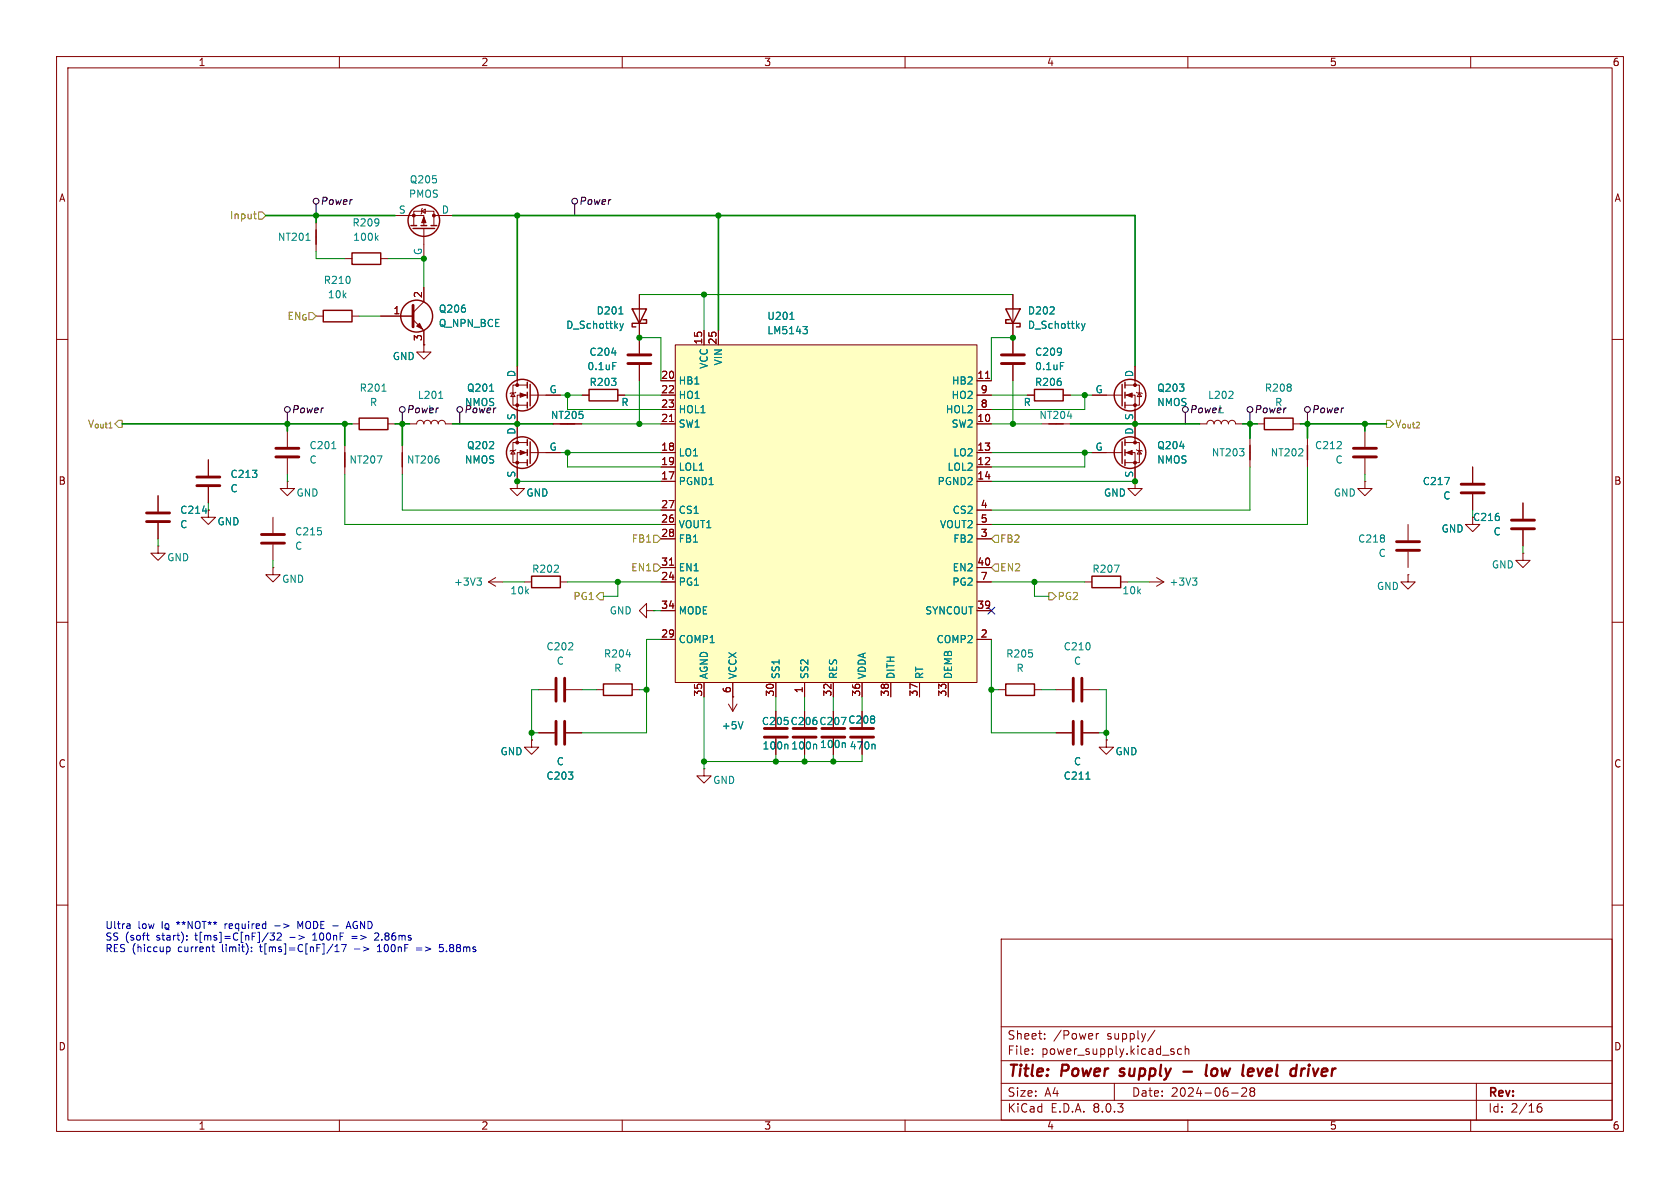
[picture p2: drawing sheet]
<svg xmlns="http://www.w3.org/2000/svg" width="297mm" height="210mm" viewBox="0 0 297 210" stroke-linecap="round" stroke-linejoin="round" font-family="sans-serif">
<g fill="none" stroke="#840000" stroke-width=".18">
<path d="M10 10h277v190h-277zM12 12h273v186h-273zM60 10v2M110 10v2M160 10v2M210 10v2M260 10v2M69.8 38.1h5.1v1.8M73.2 39.9v-2.6h3.5v2.6M74.5 37.3l.7-.3v.7zM74.7 36.8l-.2 .2v.7l-.1 .1M76.7 38.1h3.3"/>
<path d="M10 60h2M67.3 55.9h5.7M73 56.5l1.9 1.9v2.6M74.9 40.4v5.3M74.9 50.8v2.5l-1.9 1.9M113 59.7v2.8M179.1 59.7v2.8M285 60h2M113 64.5v2.8M179.1 64.5v2.8M181.6 69.9h1.3M184.1 74.9h5.1"/>
<path d="M188 69.9h1.2M193 69.9h5.4M198.9 78.2h2.5v3.6h-2.5M198.9 69.9h1.8v8.3M198.9 68.1h2.5v3.5h-2.5M200.7 64.8v3.3M200.9 79.5l.1 .1h.8l.1 .2M200.9 69.3l.1 .2h.8l.1 .1M201.4 79.6l.4 .7h-.8zM201.4 69.5l.4 .6h-.8zM212.1 74.9h1.3a.64 .64 0 0 1 .6-.6 .64 .64 0 0 1 .6 .6 .64 .64 0 0 1 .7-.6 .64 .64 0 0 1 .6 .6 .64 .64 0 0 1 .6-.6 .64 .64 0 0 1 .7 .6 .64 .64 0 0 1 .6-.6 .64 .64 0 0 1 .6 .6h1.3M221 77.5v5.1"/>
<path d="M222.2 74.9h1.3M228.6 74.9h1.3M231.1 77.5v5.1M193 80h5.4M198.9 80h1.8v5.1M200.7 85.1v1.3h-1.3l1.3 1.2 1.2-1.2h-1.2M200.7 85.1h.1M248.9 92.7v2.8M248.9 97.5v2.8M260.3 91.4v1.3h-1.2l1.2 1.3 1.3-1.3h-1.3M260.3 82.6v2.7M260.3 87.4v2.8"/>
<path d="M269.2 97.8v1.3h-1.2l1.2 1.2 1.3-1.2h-1.3M269.2 97.8h.1M269.2 88.9v2.8M269.2 93.7v2.8M10 110h2M114.3 108v-1.3l-1.3 1.3 1.3 1.2v-1.2h1.3M115.6 108h.1M248.9 101.6v1.3h-1.3l1.3 1.2 1.3-1.2h-1.3M248.9 101.6h.1M285 110h2M94 130.8v1.3h-1.3l1.3 1.3 1.2-1.3h-1.2M94 130.8h.1"/>
<path d="M95.2 121.9h2.8M100.1 121.9h2.8M105.4 121.9h1.3M111.8 121.9h1.2M124.5 135.9v1.3h1.2l-1.2 1.2-1.3-1.2h1.3M124.5 135.9h.1M128.8 124.5l.7 1.2M129.5 123.2h.1M129.5 123.2v2.5M130.3 124.5l-.8 1.2M142.2 125.7v2.8M142.2 130.6v2.8"/>
<path d="M147.3 125.7v2.8M147.3 130.6v2.8M152.4 125.7v2.8M152.4 130.6v2.8M176.5 121.9h1.3M182.9 121.9h1.2M186.7 121.9h2.8M186.7 129.5h2.8M191.5 121.9h2.8M191.5 129.5h2.8M195.6 130.8v1.3h1.2l-1.2 1.3-1.3-1.3h1.3M195.6 130.8h.1"/>
<path d="M10 160h2M285 160h2M177 166h108v32h-108zM60 198v2M110 198v2M160 198v2M177 194.5h108M177 191.5h108M177 187.5h108M177 181.5h108M182.5 186.3v.1M182.5 185.5v.1"/>
<path d="M184.7 183.6v.1M184.7 182.8v.1M193.8 182.7v1M194.2 182.7l-.2 .1-.2 .2M197 191.5v3M204.2 182.1l-1.3 2M207.4 185.9l.2 .2-.2 .3M207.4 185.4l.1 .1M208.9 185.5l-.4-.1-.3 .3v.4l.1 .2h.6M209.5 185.5l.2-.1 .4 .1 .1 .9M209.5 184.9v1.5M210 198v2"/>
<path d="M217.7 193.2h1.2M219.5 192.4l.6-.1 .2 .1 .1 .3-.9 1.1h.9M221.2 192.9l-.2-.2 .2-.4 .5 .1 .1 .2-.3 .3M221.2 192.9l-.2 .3v.3l.2 .3 .5-.1 .1-.2-.1-.4-.2-.2M221.2 192.9h.3M260 198v2M261 191.5v6.5M271.7 196l.3-.3h.5l.1 .3v.3l-.3 .3h-.3l-.3-.3M272.5 195.1a.6 .6 0 0 0-.8 .6"/>
</g>
<path d="M197.9 190.1l.2 .1M198.1 189l-.1 .3 .1 .1M209.2 189.4h1.5M213.4 188.2l-.3 1.7 .3 .3M214.9 188.9a.62 .62 0 0 0-.7 .4v.7a.52 .52 0 0 0 .7 .1M221.4 188.9l.2 .1v.4l-1 .1M230.7 188.9l-.5 .2M231.4 188.9l-.2 1.3M231.5 188.2l-.1 .2M231.5 188.2l-.2 .1 .1 .1M231.5 188.2v.1l-.1 .1" fill="none" stroke="#840000" stroke-width=".4"/>
<g fill="none" stroke="#840000" stroke-width=".51">
<path d="M73 54v3.8M111 64.3h4.1M111 62.7h4.1M177 64.3h4.1M177 62.7h4.1M246.9 97.3h4.1M246.9 95.8h4.1M258.3 87.1h4.1M258.3 85.6h4.1M267.2 93.5h4.1M267.2 91.9h4.1M98.3 119.9v4.1"/>
<path d="M99.8 119.9v4.1M189.7 119.9v4.1M191.3 119.9v4.1M140.2 130.3h4.1M140.2 128.8h4.1M145.3 130.3h4.1M145.3 128.8h4.1M150.4 130.3h4M150.4 128.8h4M189.7 127.5v4.1M191.3 127.5v4.1"/>
</g>
<g fill="none" stroke="#840000" stroke-width=".25">
<path d="M72.6 39.9h1.1M74.4 39.9h1M76.2 39.9h1M73 40.4h3.8M182.9 68.8h5.1v2.1h-5.1zM185.4 74.9h2.6M198.4 67.9v3.9M198.4 78.1v3.8M198.9 67.6v1M198.9 69.3v1.1M198.9 71.1v1M198.9 77.7v1"/>
<path d="M198.9 79.5v1M221 78.7v2.6M223.5 73.9h5.1v2h-5.1zM231.1 78.7v2.6M198.9 81.3v1M106.7 120.9h5.1v2h-5.1zM177.8 120.9h5.1v2h-5.1z"/>
<circle cx="74.9" cy="39" r="2.79"/>
<circle cx="73.7" cy="55.9" r="2.82"/>
<circle cx="199.8" cy="69.8" r="2.79"/>
<circle cx="199.8" cy="80" r="2.79"/>
</g>
<path d="M108.1 62.4h.8M108.3 64.1h.6M187.5 64.1h.6M217.2 70.4h.8M217.9 69.3v.4M255.4 84.4h.8l-.5 1.3M110.7 115.7h.8M131.4 127.6l-.5 1.2M149.3 131.3l.1 .2v.7M154.5 131.6l.2 .1v.7M192 137.7h.7" fill="none" stroke="#008484" stroke-width=".18"/>
<g fill="#840000" stroke="#840000" stroke-width=".18">
<path d="M199.1 80l1.1-.4v.8z"/>
<path d="M74.9 38.4l.4 1h-.8z"/>
<path d="M199.1 69.9l1.1-.4v.7z"/>
<path d="M73.7 57.7l.5-.5 .5 1z"/>
<circle cx="200.7" cy="81.8" r=".25"/>
<circle cx="200.7" cy="78.2" r=".25"/>
<circle cx="73.2" cy="38.1" r=".25"/>
<circle cx="76.7" cy="38.1" r=".25"/>
<circle cx="200.7" cy="71.6" r=".25"/>
<circle cx="200.7" cy="68.1" r=".25"/>
</g>
<path d="M119.4 61h53.3v59.7h-53.3z" fill="#ffffc2"/>
<g fill="none" stroke="#840000" stroke-width=".18">
<path d="M55.9 39.4v5.1M61 45.7h1.2M62.2 55.9h1.3M67.3 45.7h1.3M67.3 55.9h5.7M74.9 50.8v2.5M74.9 58.4v2.6M113 52.1v10.4M124.5 58.4v2.6M127 58.4v2.6M179.1 52.1v10.4M50.8 76.2v2.8"/>
<path d="M61 78.7v5.1M62.2 74.9h1.3M68.6 74.9h1.2M71.1 78.7v5.1M72.4 74.9h1.3a.64 .64 0 0 1 .6-.6 .64 .64 0 0 1 .6 .6 .64 .64 0 0 1 .7-.6 .64 .64 0 0 1 .6 .6 .64 .64 0 0 1 .6-.6 .64 .64 0 0 1 .7 .6 .64 .64 0 0 1 .6-.6 .64 .64 0 0 1 .6 .6h1.3M74.9 61v1.2h-1.2l1.2 1.3 1.3-1.3h-1.3M74.9 61h.1M90.7 79.6l.4 .7h-.8zM90.7 69.5l.4 .6h-.8zM91.2 79.5l-.1 .1h-.8l-.1 .2M91.2 69.3l-.1 .2h-.8l-.1 .1M91.4 64.8v3.3"/>
<path d="M93.2 78.2h-2.5v3.6h2.5M93.2 69.9h-1.8v8.3M93.2 68.1h-2.5v3.5h2.5M93.7 69.9h5.4M97.8 74.9h5.1M102.9 69.9h1.2M109.2 69.9h1.3M113 64.5v2.8M116.8 74.9h2.6M116.8 67.3h2.6M116.8 69.9h2.6M116.8 72.4h2.6"/>
<path d="M118.4 74.5h.7M119.4 61h53.3v59.7h-53.3zM172.7 74.9h2.6M172.7 67.3h2.6M172.7 69.9h2.6M172.7 72.4h2.6M174.2 66.9h.8M179.1 64.5v2.8M181.6 69.9h1.3M188 69.9h1.2M193 69.9h2.6M200.7 64.8v2.5"/>
<path d="M200.7 72.4v5.1M241.3 76.2v2.8M27.9 96.5v1.3h1.3l-1.3 1.3-1.2-1.3h1.2M27.9 96.5h.1M27.9 87.6v2.8M27.9 92.5v2.8M36.8 90.2v1.2h1.3l-1.3 1.3-1.2-1.3h1.2M36.8 90.2h.1M36.8 81.3v2.8M36.8 86.1v2.8M48.3 91.4v2.8M48.3 96.3v2.8"/>
<path d="M50.8 85.1v1.3h1.3l-1.3 1.2-1.3-1.2h1.3M50.8 85.1h.1M50.8 81v2.8M91.4 85.1v1.3h1.3l-1.3 1.2-1.2-1.2h1.2M91.4 85.1h.1M93.2 80h-1.8v5.1M93.7 80h5.4M116.8 82.6h2.6M116.8 80h2.6M116.8 85.1h2.6M116.8 92.7h2.6M116.8 90.2h2.6"/>
<path d="M116.8 95.3h2.6M118.4 99.9h.7M172.7 82.6h2.6M172.7 80h2.6M172.7 85.1h2.6M172.7 92.7h2.6M172.7 90.2h2.6M172.7 95.3h2.6M193 80h2.6M200.7 85.1h.1M200.7 82.6v2.5M241.3 85.1v1.3h-1.3l1.3 1.2 1.3-1.2h-1.3"/>
<path d="M241.3 85.1h.1M241.3 81v2.8M260.3 82.6v2.7M260.3 87.4v2.8M269.2 88.9v2.8M269.2 93.7v2.8M48.3 100.3v1.3h1.2l-1.2 1.3-1.3-1.3h1.3M48.3 100.3h.1M86.4 102.9h2.5M86.4 102.9l1.2 .7M87.6 102.1l-1.2 .8M92.7 102.9h1.3"/>
<path d="M99.1 102.9h1.2M116.8 113h2.6M116.8 102.9h2.6M116.8 100.3h2.6M116.8 108h2.6M172.7 113h2.6M172.7 102.9h2.6M172.7 100.3h2.6M172.7 108h2.6M191.8 102.9h1.2M198.1 102.9h1.3M203.2 102.9h2.5"/>
<path d="M204.5 102.1l1.2 .8M205.7 102.9l-1.2 .7M94 130.8h.1M95.2 129.5h2.8M100.1 129.5h2.8M124.5 120.7v2.5M129.5 123.2h.1M129.5 120.7v2.5M137.2 120.7v2.5M137.2 125.7v2.8M137.2 130.6v2.8M142.2 120.7v2.5"/>
<path d="M142.2 125.7v2.8M142.2 130.6v2.8M147.3 120.7v2.5M147.3 125.7v2.8M147.3 130.6v2.8M152.4 120.7v2.5M152.4 125.7v2.8M152.4 130.6v2.8M157.5 120.7v2.5M162.6 120.7v2.5M167.6 120.7v2.5M186.7 129.5h2.8"/>
<path d="M191.5 129.5h2.8M195.6 130.8h.1"/>
</g>
<g fill="none" stroke="#008484" stroke-width=".18">
<path d="M54.1 42.5h.7M66.5 42l.4 .5M66.9 41.6l-.5 .5M109.4 55.5h.7M109.6 57.2l.3 .8M109.9 58l-.3 .5M110.2 57.2l-.3 .8M139.6 56.5h.8M141.9 57.7h.8l-.4 .5M142.5 58.2l.2 .3v.3l-.2 .2M191.2 57.2l.3 .8M191.5 58l-.3 .5"/>
<path d="M191.8 57.2l-.3 .8M58.7 79.3h.7M67.5 69.2h.7M77.6 70.4h.7M86.6 69.2h.7M108.1 62.4h.8M108.3 64.1h.6M187.5 64.1h.6M35.8 90.3h.8M197 99.9h.8l-.5 1.3M255.4 84.4h.8l-.5 1.3M84.3 102.2h.8l-.4 .5"/>
<path d="M84.9 102.7l.2 .2v.3l-.2 .2M210.8 102.2h.8l-.4 .5M211.4 102.7l.2 .2v.3l-.2 .2M131.4 127.6l-.5 1.2M149.3 131.3l.1 .2v.7M154.5 131.6l.2 .1v.7M192 137.7h.7"/>
</g>
<g fill="none" stroke="#840000" stroke-width=".25">
<path d="M55.9 40.6v2.6M57.1 54.9h5.1v2h-5.1zM62.2 44.7h5.1v2h-5.1zM111.8 54.6h2.5l-1.3 2.6zM113.7 56.5h.6v.7h-2.5v.6h.6M177.8 54.6h2.5l-1.2 2.6zM178.4 56.5h-.6v.7h2.5v.6h-.6M63.5 73.9h5.1v2h-5.1zM93.2 67.6v1M93.2 69.3v1.1M93.2 71.1v1M93.2 77.7v1"/>
<path d="M93.2 79.5v1M93.7 67.9v3.9M93.7 78.1v3.8M99.1 74.9h2.5M104.1 68.8h5.1v2.1h-5.1zM61 80v2.6M71.1 80v2.6M93.2 81.3v1M94 101.9h5.1v2h-5.1zM193 101.9h5.1v2h-5.1z"/>
<circle cx="92.3" cy="69.8" r="2.79"/>
<circle cx="92.3" cy="80" r="2.79"/>
</g>
<g fill="none" stroke="#840000" stroke-width=".51">
<path d="M48.8 79.2h4M239.3 79.2h4M25.9 92.2h4.1M25.9 90.7h4.1M34.8 85.9h4.1M34.8 84.3h4.1M46.2 96h4.1M46.2 94.5h4.1M48.8 80.8h4M239.3 80.8h4M98.3 127.5v4.1M99.8 127.5v4.1"/>
<path d="M135.1 130.3h4.1M135.1 128.8h4.1"/>
</g>
<g fill="#840000" stroke="#840000" stroke-width=".18">
<path d="M91.9 79.6l1.1 .4-1.1 .4z"/>
<path d="M91.9 69.5l1.1 .4-1.1 .3z"/>
<circle cx="91.4" cy="81.8" r=".25"/>
<circle cx="91.4" cy="78.2" r=".25"/>
<circle cx="91.4" cy="71.6" r=".25"/>
<circle cx="91.4" cy="68.1" r=".25"/>
</g>
<g fill="none" stroke="#000" stroke-width=".18">
<path d="M55.9 36.1v2M101.6 36.1v2M50.8 72.9v2M71.1 72.9v2M81.3 72.9v2M209.5 72.9v2M221 72.9v2M231.1 72.9v2"/>
<circle cx="55.9" cy="35.6" r=".51"/>
<circle cx="101.6" cy="35.6" r=".51"/>
<circle cx="50.8" cy="72.4" r=".51"/>
<circle cx="71.1" cy="72.4" r=".51"/>
<circle cx="81.3" cy="72.4" r=".51"/>
<circle cx="209.6" cy="72.4" r=".51"/>
<circle cx="221" cy="72.4" r=".51"/>
<circle cx="231.1" cy="72.4" r=".51"/>
</g>
<path d="M44.8 37.8h.5M45 38.5l.3 .2M45.7 37.5h.7l.6 .6-.6 .6h-.7zM245.1 74.3h.6l.7 .6-.7 .7h-.6zM115.6 94.6h.6l.6 .7-.6 .6h-.6zM115.6 99.7h.6l.6 .6-.6 .7h-.6zM175.3 95.3l.6-.7h.6v1.3h-.6zM175.9 99.7h.6v1.3h-.6l-.6-.7zM106 104.8h.7v1.2h-.7l-.6-.6zM185.4 104.8h.7l.6 .6-.6 .6h-.7z" fill="none" stroke="#848400" stroke-width=".18"/>
<g fill="none" stroke="#0000c2" stroke-width=".18">
<path d="M22.8 163.3l.2 .2v.6M23 164.1h-.4M23 163.6l-.4 .1M25.9 165.3h.5M26.1 166.1l.3 .1M30 167.5l.1 .5-.1 .2h-.4M33 166.1v.1M33 165.4v.1M37.6 168.1l.3 .1M44.5 168.1v.1M44.5 167.5v.1M47.4 164.9l-1.1 1.6"/>
<path d="M47.7 164.9h.8l-.4 .5 .4 .1v.6l-.2 .1-.6-.1M48.6 163.7h.9M49.1 165h-.1M49.6 165l.1 .2v.3l-.8 .7h.8M53.1 163.8l-.4-.9v1.2M55.3 166.2h.7M55.5 165.1l-.2 .2M58.9 166.9l-1.1 1.6M59.2 168.2h.7M59.2 167.3l.4-.3v1.2M61.2 164.1l.4-1.2 .4 1.2M61.2 167l-.5 1.2"/>
<path d="M61.3 163.8h.6M62.2 165.5h1M62.2 165.9h1M62.7 167.8h.9M66.7 168.2h.7M66.7 167.3l.4-.3v1.2M66.9 165.5l-.7 .7h.8M73.6 167.6h1M73.6 167.9h1M78.3 167h-.6v.6l.5-.1 .2 .2M78.4 168l-.2 .2-.5-.1"/>
</g>
<g fill="none" stroke="#008400" stroke-width=".3">
<path d="M47 38.1h22.8M55.9 38.1v1.3M80 38.1h120.7v26.7M91.4 38.1v26.7M127 38.1v20.3M21.6 74.9h40.6M50.8 74.9v1.3M61 74.9v3.8M69.8 74.9h2.6M71.1 74.9v3.8M80 74.9h17.8M189.2 74.9h22.9"/>
<path d="M219.7 74.9h2.5M221 74.9v2.6M229.9 74.9h15.2M231.1 74.9v2.6M241.3 74.9v1.3"/>
</g>
<g fill="none" stroke="#008400" stroke-width=".18">
<path d="M55.9 44.5v1.2h5.1M63.5 55.9h3.8M68.6 45.7h6.3v5.1M113 52.1h66.1M113 59.7h3.8v7.6M124.5 52.1v6.3M179.1 59.7h-3.8v7.6M99.1 69.9h3.8M100.3 69.9v2.5h16.5M102.9 74.9h13.9M110.5 69.9h6.3M113 67.3v7.6"/>
<path d="M175.3 74.9h8.8M175.3 69.9h6.3M179.1 67.3v7.6M189.2 69.9h3.8M191.8 69.9v2.5h-16.5M27.9 95.3v1.2M36.8 88.9v1.3M48.3 99.1v1.2M50.8 83.8v1.3M61 83.8v8.9h55.8M71.1 83.8v6.4h45.7M91.4 85.1h25.4"/>
<path d="M99.1 80h17.7M100.3 80v2.6h16.5M175.3 80h17.7M175.3 85.1h25.4M191.8 80v2.6h-16.5M221 82.6v7.6h-45.7M231.1 82.6v10.1h-55.8M241.3 83.8v1.3M260.3 90.2v1.2M269.2 96.5v1.3M88.9 102.9h3.8M100.3 102.9h16.5"/>
<path d="M109.2 102.9v2.5h-2.5M115.6 108h1.2M116.8 113h-2.5v16.5h-11.4M175.3 102.9h16.5M175.3 113v16.5h11.4M182.9 102.9v2.5h2.5M199.4 102.9h3.8M94 129.5h1.2M95.2 121.9h-1.2v8.9M102.9 121.9h2.5M113 121.9h1.3M124.5 123.2v12.7"/>
<path d="M137.2 123.2v2.5M137.2 133.4v1.2M142.2 123.2v2.5M142.2 133.4v1.2M147.3 123.2v2.5M147.3 133.4v1.2M152.4 133.4v1.2h-27.9M152.4 123.2v2.5M175.3 121.9h1.2M184.1 121.9h2.6M194.3 121.9h1.3v8.9M194.3 129.5h1.3"/>
</g>
<path d="M174.7 107.3l1.2 1.3M175.9 107.3l-1.2 1.3" fill="none" stroke="#000084" stroke-width=".18"/>
<g fill="#008400" stroke="#008400" stroke-width=".18">
<circle cx="179.1" cy="74.9" r=".46"/>
<circle cx="200.7" cy="85.1" r=".46"/>
<circle cx="191.8" cy="69.9" r=".46"/>
<circle cx="109.2" cy="102.9" r=".46"/>
<circle cx="124.5" cy="134.6" r=".46"/>
<circle cx="137.2" cy="134.6" r=".46"/>
<circle cx="114.3" cy="121.9" r=".46"/>
<circle cx="94" cy="129.5" r=".46"/>
<circle cx="231.1" cy="74.9" r=".46"/>
<circle cx="200.7" cy="74.9" r=".46"/>
<circle cx="221" cy="74.9" r=".46"/>
<circle cx="241.3" cy="74.9" r=".46"/>
<circle cx="71.1" cy="74.9" r=".46"/>
<circle cx="127" cy="38.1" r=".46"/>
<circle cx="91.4" cy="38.1" r=".46"/>
<circle cx="74.9" cy="45.7" r=".46"/>
<circle cx="124.5" cy="52.1" r=".46"/>
<circle cx="113" cy="74.9" r=".46"/>
<circle cx="100.3" cy="69.9" r=".46"/>
<circle cx="113" cy="59.7" r=".46"/>
<circle cx="91.4" cy="85.1" r=".46"/>
<circle cx="100.3" cy="80" r=".46"/>
<circle cx="91.4" cy="74.9" r=".46"/>
<circle cx="61" cy="74.9" r=".46"/>
<circle cx="55.9" cy="38.1" r=".46"/>
<circle cx="50.8" cy="74.9" r=".46"/>
<circle cx="195.6" cy="129.5" r=".46"/>
<circle cx="142.2" cy="134.6" r=".46"/>
<circle cx="147.3" cy="134.6" r=".46"/>
<circle cx="175.3" cy="121.9" r=".46"/>
<circle cx="191.8" cy="80" r=".46"/>
<circle cx="182.9" cy="102.9" r=".46"/>
<circle cx="179.1" cy="59.7" r=".46"/>
</g>
<g font-size="2.8" fill="#840000">
<text x="178" y="190.9">Title:</text>
<text x="187.7" y="190.9">Power</text>
<text x="198.8" y="190.9">supply</text>
<text x="215.6" y="190.9">low</text>
<text x="222.9" y="190.9">level</text>
<text x="232.2" y="190.9">driver</text>
</g>
<g font-size="2.1" fill="#840000">
<text x="178" y="184">Sheet:</text>
<text x="186.2" y="184">/Power</text>
<text x="195.7" y="184">supply/</text>
<text x="178" y="186.7">File:</text>
<text x="184.1" y="186.7">power_supply.kicad_sch</text>
<text x="178" y="196.9">KiCad</text>
<text x="178" y="194.1">Size:</text>
<text x="184.7" y="194.1">A4</text>
<text x="185.7" y="196.9">E.D.A.</text>
<text x="193.3" y="196.9">8.0.3</text>
<text x="200" y="194.1">Date:</text>
<text x="207" y="194.1">2024-06-28</text>
<text x="263" y="194.3">Rev:</text>
<text x="263" y="196.9">Id:</text>
<text x="267.1" y="196.9">2/16</text>
</g>
<g font-size="1.8" fill="#840000">
<text x="35" y="11.9">1</text>
<text x="85" y="11.9">2</text>
<text x="135" y="11.9">3</text>
<text x="185" y="11.9">4</text>
<text x="235" y="11.9">5</text>
<text x="285" y="11.9">6</text>
<text x="10.3" y="35.9">A</text>
<text x="285.3" y="35.9">A</text>
<text x="74.7" y="52.8" transform="rotate(-90 74.7 52.8)">2</text>
<text x="69.5" y="55.6">1</text>
<text x="74.7" y="60.4" transform="rotate(-90 74.7 60.4)">3</text>
<text x="124.2" y="61" transform="rotate(-90 124.2 61)">15</text>
<text x="126.7" y="61" transform="rotate(-90 126.7 61)">25</text>
<text x="116.8" y="67.1">20</text>
<text x="116.8" y="69.6">22</text>
<text x="172.7" y="67.1">11</text>
<text x="173.3" y="69.6">9</text>
<text x="116.8" y="74.7">21</text>
<text x="116.8" y="72.1">23</text>
<text x="172.7" y="74.7">10</text>
<text x="173.3" y="72.1">8</text>
<text x="116.8" y="79.8">18</text>
<text x="116.8" y="82.3">19</text>
<text x="172.7" y="82.3">12</text>
<text x="172.7" y="79.8">13</text>
<text x="10.3" y="85.9">B</text>
<text x="116.8" y="84.8">17</text>
<text x="116.8" y="89.9">27</text>
<text x="172.7" y="84.8">14</text>
<text x="173.3" y="89.9">4</text>
<text x="285.3" y="85.9">B</text>
<text x="116.8" y="92.5">26</text>
<text x="116.8" y="95">28</text>
<text x="173.3" y="95">3</text>
<text x="173.3" y="92.5">5</text>
<text x="260.3" y="92.3">C216</text>
<text x="116.8" y="100.1">31</text>
<text x="172.7" y="100.1">40</text>
<text x="116.8" y="102.6">24</text>
<text x="116.8" y="107.7">34</text>
<text x="172.7" y="107.7">39</text>
<text x="173.3" y="102.6">7</text>
<text x="116.8" y="112.8">29</text>
<text x="173.3" y="112.8">2</text>
<text x="124.2" y="123.2" transform="rotate(-90 124.2 123.2)">35</text>
<text x="129.3" y="122.6" transform="rotate(-90 129.3 122.6)">6</text>
<text x="136.9" y="123.2" transform="rotate(-90 136.9 123.2)">30</text>
<text x="142" y="122.6" transform="rotate(-90 142 122.6)">1</text>
<text x="147.1" y="123.2" transform="rotate(-90 147.1 123.2)">32</text>
<text x="152.1" y="123.2" transform="rotate(-90 152.1 123.2)">36</text>
<text x="157.2" y="123.2" transform="rotate(-90 157.2 123.2)">38</text>
<text x="162.3" y="123.2" transform="rotate(-90 162.3 123.2)">37</text>
<text x="167.4" y="123.2" transform="rotate(-90 167.4 123.2)">33</text>
<text x="10.3" y="135.9">C</text>
<text x="285.3" y="135.9">C</text>
<text x="10.3" y="185.9">D</text>
<text x="285.3" y="185.9">D</text>
<text x="35" y="199.9">1</text>
<text x="85" y="199.9">2</text>
<text x="135" y="199.9">3</text>
<text x="185" y="199.9">4</text>
<text x="235" y="199.9">5</text>
<text x="285" y="199.9">6</text>
</g>
<g font-size="1.8" fill="#008484">
<text x="72.2" y="35.2">PMOS</text>
<text x="72.3" y="32.6">Q205</text>
<text x="62.2" y="40.2">R209</text>
<text x="70.4" y="37.8">S</text>
<text x="78" y="37.8">D</text>
<text x="49" y="42.8">NT201</text>
<text x="62.3" y="42.8">100k</text>
<text x="74.7" y="45.2" transform="rotate(-90 74.7 45.2)">G</text>
<text x="57.1" y="50.4">R210</text>
<text x="57.9" y="52.9">10k</text>
<text x="77.5" y="58">Q_NPN_BCE</text>
<text x="77.5" y="55.5">Q206</text>
<text x="100" y="58.3">D_Schottky</text>
<text x="105.4" y="55.8">D201</text>
<text x="135.6" y="56.7">U201</text>
<text x="135.6" y="59.3">LM5143</text>
<text x="181.6" y="55.8">D202</text>
<text x="181.6" y="58.3">D_Schottky</text>
<text x="69.3" y="63.9">GND</text>
<text x="103.7" y="65.6">0.1uF</text>
<text x="104.1" y="63.1">C204</text>
<text x="125.3" y="65.3" transform="rotate(-90 125.3 65.3)">VCC</text>
<text x="127.9" y="64.7" transform="rotate(-90 127.9 64.7)">VIN</text>
<text x="182.9" y="63.1">C209</text>
<text x="182.9" y="65.6">0.1uF</text>
<text x="63.5" y="69.4">R201</text>
<text x="65.3" y="72">R</text>
<text x="73.8" y="70.7">L201</text>
<text x="82.1" y="72">NMOS</text>
<text x="82.5" y="69.4">Q201</text>
<text x="91.2" y="66.8" transform="rotate(-90 91.2 66.8)">D</text>
<text x="97.1" y="69.6">G</text>
<text x="104.1" y="68.4">R203</text>
<text x="109.8" y="72">R</text>
<text x="119.9" y="68.2">HB1</text>
<text x="119.9" y="70.7">HO1</text>
<text x="168.1" y="70.7">HO2</text>
<text x="168.2" y="68.2">HB2</text>
<text x="180.9" y="72">R</text>
<text x="182.9" y="68.4">R206</text>
<text x="193.6" y="69.6">G</text>
<text x="200.4" y="66.8" transform="rotate(-90 200.4 66.8)">D</text>
<text x="204.5" y="72">NMOS</text>
<text x="204.5" y="69.4">Q203</text>
<text x="213.5" y="70.7">L202</text>
<text x="223.5" y="69.4">R208</text>
<text x="82" y="73.3">Power</text>
<text x="91.2" y="76.9" transform="rotate(-90 91.2 76.9)">D</text>
<text x="91.2" y="74.4" transform="rotate(-90 91.2 74.4)">S</text>
<text x="97.3" y="74.3">NT205</text>
<text x="119.9" y="75.8">SW1</text>
<text x="119.9" y="73.3">HOL1</text>
<text x="167.1" y="73.3">HOL2</text>
<text x="168.1" y="75.8">SW2</text>
<text x="183.7" y="74.3">NT204</text>
<text x="200.4" y="76.9" transform="rotate(-90 200.4 76.9)">D</text>
<text x="200.4" y="74.4" transform="rotate(-90 200.4 74.4)">S</text>
<text x="54.6" y="79.6">C201</text>
<text x="54.6" y="82.1">C</text>
<text x="61.7" y="82.1">NT207</text>
<text x="71.8" y="82.1">NT206</text>
<text x="82.1" y="82.1">NMOS</text>
<text x="82.5" y="79.6">Q202</text>
<text x="97.1" y="79.8">G</text>
<text x="119.9" y="80.9">LO1</text>
<text x="119.9" y="83.4">LOL1</text>
<text x="167.4" y="83.4">LOL2</text>
<text x="168.4" y="80.9">LO2</text>
<text x="193.6" y="79.8">G</text>
<text x="204.5" y="82.1">NMOS</text>
<text x="204.5" y="79.6">Q204</text>
<text x="214.1" y="80.9">NT203</text>
<text x="224.5" y="80.9">NT202</text>
<text x="232.4" y="79.6">C212</text>
<text x="236" y="82.1">C</text>
<text x="40.6" y="84.7">C213</text>
<text x="40.6" y="87.2">C</text>
<text x="52.3" y="88">GND</text>
<text x="91.2" y="84.5" transform="rotate(-90 91.2 84.5)">S</text>
<text x="93" y="88">GND</text>
<text x="119.9" y="86">PGND1</text>
<text x="165.7" y="86">PGND2</text>
<text x="195.1" y="88">GND</text>
<text x="200.4" y="84.5" transform="rotate(-90 200.4 84.5)">S</text>
<text x="235.7" y="88">GND</text>
<text x="251.4" y="86">C217</text>
<text x="255.1" y="88.5">C</text>
<text x="31.8" y="91">C214</text>
<text x="31.8" y="93.6">C</text>
<text x="38.3" y="93.1">GND</text>
<text x="52.1" y="94.8">C215</text>
<text x="119.9" y="93.6">VOUT1</text>
<text x="119.9" y="91">CS1</text>
<text x="166.1" y="93.6">VOUT2</text>
<text x="168.3" y="91">CS2</text>
<text x="254.8" y="94.3">GND</text>
<text x="263.9" y="94.8">C</text>
<text x="29.5" y="99.4">GND</text>
<text x="52.1" y="97.4">C</text>
<text x="94" y="101.4">R202</text>
<text x="119.9" y="96.1">FB1</text>
<text x="119.9" y="101.2">EN1</text>
<text x="168.3" y="101.2">EN2</text>
<text x="168.4" y="96.1">FB2</text>
<text x="193" y="101.4">R207</text>
<text x="240" y="96.1">C218</text>
<text x="243.6" y="98.7">C</text>
<text x="263.6" y="100.7">GND</text>
<text x="49.8" y="103.2">GND</text>
<text x="80.2" y="103.7">+3V3</text>
<text x="90.1" y="105.3">10k</text>
<text x="119.9" y="103.7">PG1</text>
<text x="168.3" y="103.7">PG2</text>
<text x="198.3" y="105.3">10k</text>
<text x="206.7" y="103.7">+3V3</text>
<text x="243.3" y="104.5">GND</text>
<text x="107.7" y="108.8">GND</text>
<text x="119.9" y="113.9">COMP1</text>
<text x="119.9" y="108.8">MODE</text>
<text x="163.5" y="108.8">SYNCOUT</text>
<text x="165.5" y="113.9">COMP2</text>
<text x="96.5" y="115.2">C202</text>
<text x="98.3" y="117.7">C</text>
<text x="106.7" y="116.4">R204</text>
<text x="108.5" y="119">R</text>
<text x="177.8" y="116.4">R205</text>
<text x="179.6" y="119">R</text>
<text x="187.9" y="115.2">C210</text>
<text x="189.8" y="117.7">C</text>
<text x="125.3" y="120.1" transform="rotate(-90 125.3 120.1)">AGND</text>
<text x="130.4" y="120.1" transform="rotate(-90 130.4 120.1)">VCCX</text>
<text x="138" y="120.1" transform="rotate(-90 138 120.1)">SS1</text>
<text x="143.1" y="120.1" transform="rotate(-90 143.1 120.1)">SS2</text>
<text x="148.2" y="120.1" transform="rotate(-90 148.2 120.1)">RES</text>
<text x="153.3" y="120.1" transform="rotate(-90 153.3 120.1)">VDDA</text>
<text x="158.3" y="120.1" transform="rotate(-90 158.3 120.1)">DITH</text>
<text x="163.4" y="120.1" transform="rotate(-90 163.4 120.1)">RT</text>
<text x="168.5" y="120.1" transform="rotate(-90 168.5 120.1)">DEMB</text>
<text x="127.5" y="129.1">+5V</text>
<text x="134.6" y="128.4">C205 C206 C207 C208</text>
<text x="88.4" y="133.7">GND</text>
<text x="98.3" y="135.5">C</text>
<text x="134.7" y="132.7">100n 100n 100n</text>
<text x="150.1" y="132.7">470n</text>
<text x="189.8" y="135.5">C</text>
<text x="197.1" y="133.7">GND</text>
<text x="96.5" y="138">C203</text>
<text x="126" y="138.8">GND</text>
<text x="187.9" y="138">C211</text>
</g>
<g font-size="1.8" fill="#848400">
<text x="40.5" y="39">Input</text>
<text x="50.7" y="56.7">EN_{G}</text>
<text x="15.4" y="75.8">V_{out1}</text>
<text x="246.6" y="75.8">V_{out2}</text>
<text x="111.5" y="101.2">EN1</text>
<text x="111.6" y="96.1">FB1</text>
<text x="176.7" y="101.2">EN2</text>
<text x="176.7" y="96.1">FB2</text>
<text x="101.3" y="106.3">PG1</text>
<text x="186.9" y="106.3">PG2</text>
</g>
<g font-size="1.8">
<text x="56.6" y="36.4">Power</text>
<text x="102.3" y="36.4">Power</text>
<text x="225.3" y="72">R</text>
<text x="51.5" y="73.3">Power</text>
<text x="71.8" y="73.3">Power</text>
<text x="75.6" y="73.3">L</text>
<text x="210.2" y="73.3">PowerL</text>
<text x="221.7" y="73.3">Power</text>
<text x="231.8" y="73.3">Power</text>
</g>
<g font-size="1.8" fill="#0000c2">
<text x="18.5" y="164.4">Ultra</text>
<text x="18.5" y="166.5">SS (soft</text>
<text x="24.4" y="164.4">low</text>
<text x="27.8" y="166.5">start):</text>
<text x="28.7" y="164.4">I_{Q}</text>
<text x="31.5" y="164.4">**NOT**</text>
<text x="34.8" y="166.5">t[ms]=C[nF]/32</text>
<text x="40.2" y="164.4">required</text>
<text x="49.2" y="164.4">-&gt;</text>
<text x="51.6" y="166.5">-&gt;</text>
<text x="53.5" y="164.4">MODE -</text>
<text x="56" y="166.5">100nF</text>
<text x="62.6" y="164.4">AGND</text>
<text x="63" y="166.5">=&gt;</text>
<text x="67.3" y="166.5">2.86ms</text>
<text x="18.5" y="168.5">RES (hiccup</text>
<text x="31.6" y="168.5">current</text>
<text x="39.5" y="168.5">limit):</text>
<text x="46.4" y="168.5">t[ms]=C[nF]/17</text>
<text x="63.3" y="168.5">-&gt;</text>
<text x="67.6" y="168.5">100nF</text>
<text x="74.6" y="168.5">=&gt;</text>
<text x="79" y="168.5">5.88ms</text>
</g>
</svg>
